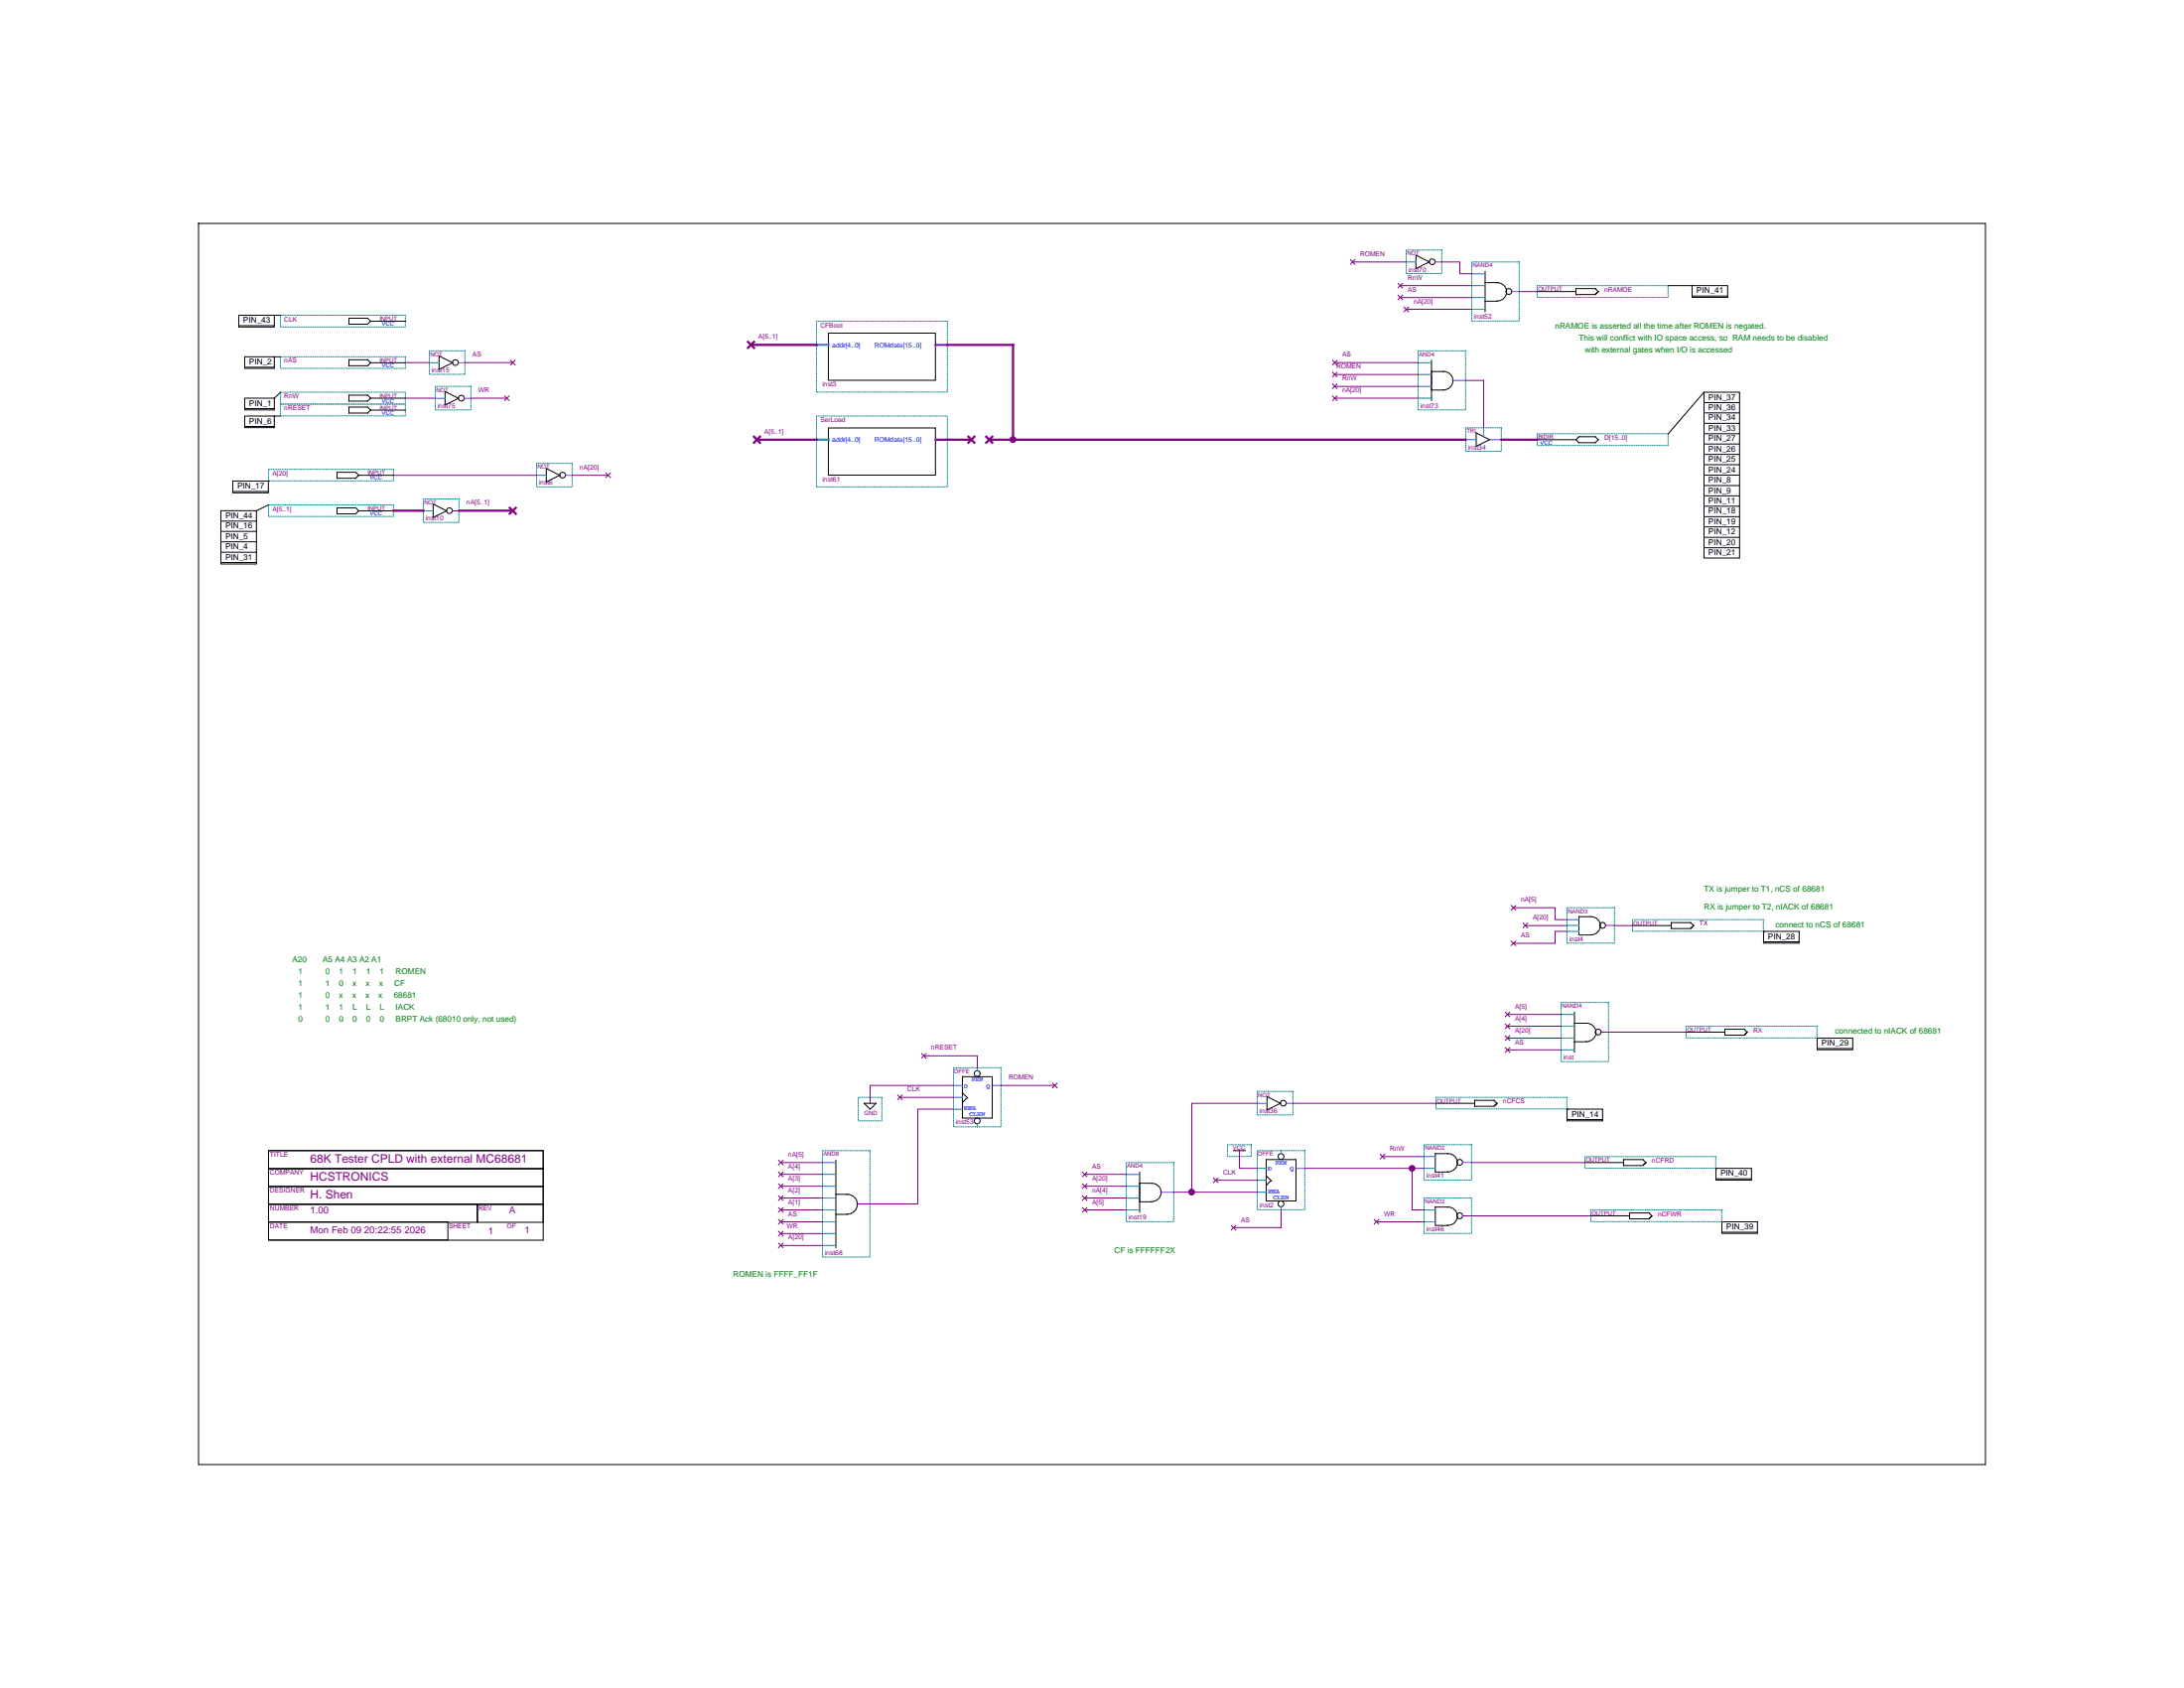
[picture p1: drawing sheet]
<svg xmlns="http://www.w3.org/2000/svg" width="279mm" height="216mm" viewBox="0 0 279 216" stroke-linecap="round" stroke-linejoin="round" font-family="sans-serif">
<path d="M35.9 51.7h16v1.5h-16z" fill-rule="evenodd" fill="#fff" stroke="#008080" stroke-width=".13"/>
<path d="M44.6 52.1h2.4l.4 .4-.4 .3h-2.4zM47.4 52.5h4.5" fill="none" stroke="#000" stroke-width=".13"/>
<path d="M35.9 50.2h16v1.5h-16z" fill-rule="evenodd" fill="#fff" stroke="#008080" stroke-width=".13"/>
<path d="M44.6 50.5h2.4l.4 .4-.4 .4h-2.4zM47.4 50.9h4.5" fill="none" stroke="#000" stroke-width=".13"/>
<path d="M35.9 45.6h16v1.5h-16z" fill-rule="evenodd" fill="#fff" stroke="#008080" stroke-width=".13"/>
<path d="M44.6 46h2.4l.4 .4-.4 .4h-2.4zM47.4 46.4h4.5" fill="none" stroke="#000" stroke-width=".13"/>
<path d="M35.9 40.3h16v1.5h-16z" fill-rule="evenodd" fill="#fff" stroke="#008080" stroke-width=".13"/>
<path d="M44.6 40.7h2.4l.4 .4-.4 .4h-2.4zM47.4 41.1h4.5" fill="none" stroke="#000" stroke-width=".13"/>
<path d="M34.4 60h15.9v1.5h-15.9z" fill-rule="evenodd" fill="#fff" stroke="#008080" stroke-width=".13"/>
<path d="M43.1 60.4h2.4l.4 .4-.4 .4h-2.4zM45.9 60.8h4.5" fill="none" stroke="#000" stroke-width=".13"/>
<path d="M34.4 64.6h15.9v1.5h-15.9z" fill-rule="evenodd" fill="#fff" stroke="#008080" stroke-width=".13"/>
<path d="M43.1 65h2.4l.4 .3-.4 .4h-2.4zM45.9 65.3h4.5" fill="none" stroke="#000" stroke-width=".13"/>
<path d="M208.8 117.6h16.8v1.5h-16.8z" fill-rule="evenodd" fill="#fff" stroke="#008080" stroke-width=".13"/>
<path d="M208.8 118.4h5M216.7 118.4l-.4 .4 .4-.4-.4-.4h-2.5v.8h2.5" fill="none" stroke="#000" stroke-width=".13"/>
<path d="M196.7 36.5h16.7v1.5h-16.7z" fill-rule="evenodd" fill="#fff" stroke="#008080" stroke-width=".13"/>
<path d="M196.7 37.3h4.9M204.5 37.3l-.4 .4 .4-.4-.4-.4h-2.5v.8h2.5" fill="none" stroke="#000" stroke-width=".13"/>
<path d="M183.7 140.4h16.7v1.4h-16.7z" fill-rule="evenodd" fill="#fff" stroke="#008080" stroke-width=".13"/>
<path d="M183.7 141.1h5M191.5 141.1l-.4 .4 .4-.4-.4-.4h-2.4v.8h2.4" fill="none" stroke="#000" stroke-width=".13"/>
<path d="M202.8 147.9h16.7v1.5h-16.7z" fill-rule="evenodd" fill="#fff" stroke="#008080" stroke-width=".13"/>
<path d="M202.8 148.7h4.9M210.6 148.7l-.4 .4 .4-.4-.4-.4h-2.5v.8h2.5" fill="none" stroke="#000" stroke-width=".13"/>
<path d="M203.5 154.8h16.8v1.5h-16.8z" fill-rule="evenodd" fill="#fff" stroke="#008080" stroke-width=".13"/>
<path d="M203.5 155.5h5M211.3 155.5l-.4 .4 .4-.4-.4-.4h-2.4v.8h2.4" fill="none" stroke="#000" stroke-width=".13"/>
<path d="M215.7 131.3h16.7v1.5h-16.7z" fill-rule="evenodd" fill="#fff" stroke="#008080" stroke-width=".13"/>
<path d="M215.7 132h5M223.5 132l-.4 .4 .4-.4-.4-.4h-2.4v.8h2.4" fill="none" stroke="#000" stroke-width=".13"/>
<path d="M196.7 55.5h16.7v1.5h-16.7z" fill-rule="evenodd" fill="#fff" stroke="#008080" stroke-width=".13"/>
<path d="M196.7 56.2h4.9M201.6 56.2l.4-.3h2.1l.4 .3-.4 .4h-2.1z" fill="none" stroke="#000" stroke-width=".13"/>
<path d="M187.5 54.7h4.6v3h-4.6z" fill-rule="evenodd" fill="#fff" stroke="#008080" stroke-width=".13"/>
<path d="M188.8 55.4l1.8 .8-1.8 .9z" fill="none" stroke="#000" stroke-width=".13"/>
<path d="M187.5 56.2h1.3M189.8 54.7v1.2" fill="none" stroke="#0080ff" stroke-width=".13"/>
<path d="M190.6 56.2h1.5" fill="none" stroke="#8000ff" stroke-width=".13"/>
<path d="M68.6 59.3h4.6v3h-4.6z" fill-rule="evenodd" fill="#fff" stroke="#008080" stroke-width=".13"/>
<g fill="none" stroke="#000" stroke-width=".13">
<path d="M69.9 59.9l1.7 .9-1.7 .8z"/>
<circle cx="72" cy="60.8" r=".37"/>
</g>
<path d="M68.6 60.8h1.3" fill="none" stroke="#0080ff" stroke-width=".13"/>
<path d="M72.4 60.8h.8" fill="none" stroke="#8000ff" stroke-width=".13"/>
<path d="M55.7 49.4h4.5v3h-4.5z" fill-rule="evenodd" fill="#fff" stroke="#008080" stroke-width=".13"/>
<g fill="none" stroke="#000" stroke-width=".13">
<path d="M56.9 50.1l1.8 .8-1.8 .9z"/>
<circle cx="59" cy="50.9" r=".37"/>
</g>
<path d="M55.7 50.9h1.2" fill="none" stroke="#0080ff" stroke-width=".13"/>
<path d="M59.4 50.9h.9" fill="none" stroke="#8000ff" stroke-width=".13"/>
<path d="M188.3 33.5h6v7.6h-6z" fill-rule="evenodd" fill="#fff" stroke="#008080" stroke-width=".13"/>
<g fill="none" stroke="#000" stroke-width=".13">
<path d="M190 36.2h1.5M190 38.5h1.5M190 34.7v5.2M191.5 36.2a1.17 1.17 0 0 1 1.2 1.1 1.17 1.17 0 0 1-1.2 1.2"/>
<circle cx="193" cy="37.3" r=".38"/>
</g>
<path d="M188.3 35h1.7M188.3 39.6h1.7M188.3 36.5h1.7M188.3 38.1h1.7" fill="none" stroke="#0080ff" stroke-width=".13"/>
<path d="M193.4 37.3h1" fill="none" stroke="#8000ff" stroke-width=".13"/>
<path d="M122 136.6h6.1v7.5h-6.1z" fill-rule="evenodd" fill="#fff" stroke="#008080" stroke-width=".13"/>
<g fill="none" stroke="#000" stroke-width=".13">
<path d="M123.1 137.7h3.8v5.3h-3.8zM123.1 139.8l.7 .6M123.7 140.4l-.6 .6"/>
<circle cx="125" cy="137.3" r=".38"/>
<circle cx="125" cy="143.4" r=".38"/>
</g>
<path d="M122 138.8h1.1M125 136.6v.3M122 140.4h1.1M122 141.9h1.1M125 143.8v.3" fill="none" stroke="#0080ff" stroke-width=".13"/>
<path d="M127 138.8h1.1" fill="none" stroke="#8000ff" stroke-width=".13"/>
<path d="M109.8 140.4h3v3h-3z" fill-rule="evenodd" fill="#fff" stroke="#008080" stroke-width=".13"/>
<path d="M110.6 141.1h1.5l-.8 .8z" fill="none" stroke="#000" stroke-width=".13"/>
<path d="M111.3 140.4v.7" fill="none" stroke="#8000ff" stroke-width=".13"/>
<path d="M104.5 53.2h16.7v9.1h-16.7z" fill-rule="evenodd" fill="#fff" stroke="#008080" stroke-width=".13"/>
<path d="M106 54.7h13.7v6.1h-13.7z" fill="none" stroke="#000" stroke-width=".13"/>
<path d="M104.5 56.2h1.5" fill="none" stroke="#0080ff" stroke-width=".29"/>
<path d="M119.7 56.2h1.5" fill="none" stroke="#8000ff" stroke-width=".29"/>
<path d="M54.2 63.8h4.5v3h-4.5z" fill-rule="evenodd" fill="#fff" stroke="#008080" stroke-width=".13"/>
<g fill="none" stroke="#000" stroke-width=".13">
<path d="M55.4 64.5l1.7 .8-1.7 .9z"/>
<circle cx="57.5" cy="65.3" r=".37"/>
</g>
<path d="M54.2 65.3h1.2" fill="none" stroke="#0080ff" stroke-width=".13"/>
<path d="M57.9 65.3h.8" fill="none" stroke="#8000ff" stroke-width=".13"/>
<path d="M160.8 147.2h6.1v7.5h-6.1z" fill-rule="evenodd" fill="#fff" stroke="#008080" stroke-width=".13"/>
<g fill="none" stroke="#000" stroke-width=".13">
<path d="M162 148.3h3.8v5.3h-3.8zM162 150.4l.7 .6M162.6 151l-.6 .6"/>
<circle cx="163.9" cy="147.9" r=".38"/>
<circle cx="163.9" cy="154" r=".38"/>
</g>
<path d="M160.8 149.4h1.2M160.8 151h1.2M160.8 152.5h1.2M163.9 147.2v.4M163.9 154.4v.4" fill="none" stroke="#0080ff" stroke-width=".13"/>
<path d="M165.9 149.4h1" fill="none" stroke="#8000ff" stroke-width=".13"/>
<path d="M54.9 44.9h4.6v3h-4.6z" fill-rule="evenodd" fill="#fff" stroke="#008080" stroke-width=".13"/>
<g fill="none" stroke="#000" stroke-width=".13">
<path d="M56.2 45.5l1.7 .9-1.7 .8z"/>
<circle cx="58.3" cy="46.4" r=".37"/>
</g>
<path d="M54.9 46.4h1.3" fill="none" stroke="#0080ff" stroke-width=".13"/>
<path d="M58.7 46.4h.8" fill="none" stroke="#8000ff" stroke-width=".13"/>
<path d="M144.1 148.7h6.1v7.6h-6.1z" fill-rule="evenodd" fill="#fff" stroke="#008080" stroke-width=".13"/>
<path d="M145.8 153.7h1.5M145.8 151.3h1.5M145.8 149.9v5.1M147.3 151.3a1.17 1.17 0 0 1 1.2 1.2 1.17 1.17 0 0 1-1.2 1.2" fill="none" stroke="#000" stroke-width=".13"/>
<path d="M144.1 150.2h1.7M144.1 151.7h1.7M144.1 153.2h1.7M144.1 154.8h1.7" fill="none" stroke="#0080ff" stroke-width=".13"/>
<path d="M148.5 152.5h1.7" fill="none" stroke="#8000ff" stroke-width=".13"/>
<path d="M160.8 139.6h4.6v3h-4.6z" fill-rule="evenodd" fill="#fff" stroke="#008080" stroke-width=".13"/>
<g fill="none" stroke="#000" stroke-width=".13">
<path d="M162.1 140.3l1.7 .8-1.7 .9z"/>
<circle cx="164.2" cy="141.1" r=".37"/>
</g>
<path d="M160.8 141.1h1.3" fill="none" stroke="#0080ff" stroke-width=".13"/>
<path d="M164.6 141.1h.8" fill="none" stroke="#8000ff" stroke-width=".13"/>
<path d="M157 146.4h3.1v1.5h-3.1z" fill-rule="evenodd" fill="#fff" stroke="#008080" stroke-width=".13"/>
<path d="M157.8 147.2h1.5" fill="none" stroke="#000" stroke-width=".13"/>
<path d="M158.6 147.2v.7" fill="none" stroke="#8000ff" stroke-width=".13"/>
<path d="M182.2 146.4h6.1v4.5h-6.1z" fill-rule="evenodd" fill="#fff" stroke="#008080" stroke-width=".13"/>
<g fill="none" stroke="#000" stroke-width=".13">
<path d="M183.6 149.9h1.6M185.2 147.6a1.16 1.16 0 0 1 1.3 1.1 1.16 1.16 0 0 1-1.3 1.2M185.2 147.6h-1.6v2.2"/>
<circle cx="186.7" cy="148.7" r=".38"/>
</g>
<path d="M182.2 149.4h1.4M182.2 147.9h1.4" fill="none" stroke="#0080ff" stroke-width=".13"/>
<path d="M187.1 148.7h1.2" fill="none" stroke="#8000ff" stroke-width=".13"/>
<path d="M182.2 153.2h6.1v4.6h-6.1z" fill-rule="evenodd" fill="#fff" stroke="#008080" stroke-width=".13"/>
<g fill="none" stroke="#000" stroke-width=".13">
<path d="M183.6 156.7h1.6M185.2 154.4a1.16 1.16 0 0 1 1.3 1.1 1.16 1.16 0 0 1-1.3 1.2M185.2 154.4h-1.6v2.3"/>
<circle cx="186.7" cy="155.5" r=".38"/>
</g>
<path d="M182.2 156.3h1.4M182.2 154.8h1.4" fill="none" stroke="#0080ff" stroke-width=".13"/>
<path d="M187.1 155.5h1.2" fill="none" stroke="#8000ff" stroke-width=".13"/>
<path d="M105.2 147.2h6.1v13.6h-6.1z" fill-rule="evenodd" fill="#fff" stroke="#008080" stroke-width=".13"/>
<path d="M106.9 152.8h1.5a1.26 1.26 0 0 1 1.3 1.2 1.26 1.26 0 0 1-1.3 1.3M106.9 148.4v11.2M106.9 155.3h1.5" fill="none" stroke="#000" stroke-width=".13"/>
<path d="M105.2 148.7h1.7M105.2 151.7h1.7M105.2 150.2h1.7M105.2 153.2h1.7M105.2 157.8h1.7M105.2 156.3h1.7M105.2 159.3h1.7M105.2 154.8h1.7" fill="none" stroke="#0080ff" stroke-width=".13"/>
<path d="M109.6 154h1.7" fill="none" stroke="#8000ff" stroke-width=".13"/>
<path d="M179.9 32h4.5v3h-4.5z" fill-rule="evenodd" fill="#fff" stroke="#008080" stroke-width=".13"/>
<g fill="none" stroke="#000" stroke-width=".13">
<path d="M181.1 32.6l1.8 .9-1.8 .9z"/>
<circle cx="183.2" cy="33.5" r=".37"/>
</g>
<path d="M179.9 33.5h1.2" fill="none" stroke="#0080ff" stroke-width=".13"/>
<path d="M183.6 33.5h.9" fill="none" stroke="#8000ff" stroke-width=".13"/>
<path d="M181.4 44.9h6.1v7.5h-6.1z" fill-rule="evenodd" fill="#fff" stroke="#008080" stroke-width=".13"/>
<path d="M183.1 47.5h1.6M183.1 46.1v5.1M183.1 49.9h1.6M184.6 47.5a1.17 1.17 0 0 1 1.3 1.2 1.17 1.17 0 0 1-1.3 1.1" fill="none" stroke="#000" stroke-width=".13"/>
<path d="M181.4 46.4h1.7M181.4 47.9h1.7M181.4 49.4h1.7M181.4 50.9h1.7" fill="none" stroke="#0080ff" stroke-width=".13"/>
<path d="M185.8 48.7h1.7" fill="none" stroke="#8000ff" stroke-width=".13"/>
<path d="M200.5 116.1h6v4.5h-6z" fill-rule="evenodd" fill="#fff" stroke="#008080" stroke-width=".13"/>
<g fill="none" stroke="#000" stroke-width=".13">
<path d="M202 119.6h1.5M203.5 117.2a1.16 1.16 0 0 1 1.2 1.2 1.16 1.16 0 0 1-1.2 1.1M203.5 117.2h-1.5v2.3"/>
<circle cx="205" cy="118.4" r=".38"/>
</g>
<path d="M200.5 117.6h1.5M200.5 118.4h1.5M200.5 119.1h1.5" fill="none" stroke="#0080ff" stroke-width=".13"/>
<path d="M205.4 118.4h1.2" fill="none" stroke="#8000ff" stroke-width=".13"/>
<path d="M199.7 128.2h6.1v7.6h-6.1z" fill-rule="evenodd" fill="#fff" stroke="#008080" stroke-width=".13"/>
<g fill="none" stroke="#000" stroke-width=".13">
<path d="M201.4 130.9h1.5M201.4 133.2h1.5M201.4 129.5v5.1M202.9 130.9a1.17 1.17 0 0 1 1.3 1.1 1.17 1.17 0 0 1-1.3 1.2"/>
<circle cx="204.5" cy="132" r=".38"/>
</g>
<path d="M199.7 129.8h1.7M199.7 134.3h1.7M199.7 131.3h1.7M199.7 132.8h1.7" fill="none" stroke="#0080ff" stroke-width=".13"/>
<path d="M204.8 132h1" fill="none" stroke="#8000ff" stroke-width=".13"/>
<path d="M104.5 41.1h16.7v9h-16.7z" fill-rule="evenodd" fill="#fff" stroke="#008080" stroke-width=".13"/>
<path d="M106 42.6h13.7v6h-13.7z" fill="none" stroke="#000" stroke-width=".13"/>
<path d="M104.5 44.1h1.5" fill="none" stroke="#0080ff" stroke-width=".29"/>
<path d="M119.7 44.1h1.5" fill="none" stroke="#8000ff" stroke-width=".29"/>
<path d="M34.4 147.2h35.1v11.4h-35.1z" fill-rule="evenodd" fill="#fff" stroke="#000" stroke-width=".13"/>
<path d="M34.4 147.2h35.1v2.3h-35.1zM34.4 149.4h35.1v2.4h-35.1zM34.4 151.7h35.1v2.4h-35.1zM34.4 156.3h22.9v2.3h-22.9zM34.4 154h26.7v2.3h-26.7zM61 154h8.5v2.3h-8.5z" fill="none" stroke="#000" stroke-width=".13"/>
<g fill="none" stroke="#800080" stroke-width=".29">
<path d="M95.7 43.7l.8 .8M96.1 44.1h8.4M96.5 55.9l.7 .7M96.5 43.7l-.8 .8M96.8 56.2h7.7M97.2 55.9l-.7 .7M121.2 44.1h8.4v12.1M121.2 56.2h3.1M123.9 55.9l.7 .7M124.6 55.9l-.7 .7M126.2 55.9l.7 .7M126.6 56.2h60.9"/>
<path d="M126.9 55.9l-.7 .7M192.1 56.2h4.6M50.4 65.3h3.8M58.7 65.3h6.9M65.2 65l.8 .7M66 65l-.8 .7"/>
</g>
<g fill="none" stroke="#800080" stroke-width=".13">
<path d="M172.8 33.2l.5 .6M173 33.5h6.9M173.3 33.2l-.5 .6M178.9 36.3l.5 .5M178.9 37.8l.5 .5M179.1 36.5h9.2M179.1 38.1h9.2M179.4 36.3l-.5 .5M179.4 37.8l-.5 .5M179.6 39.3l.6 .6M179.9 39.6h8.4M180.2 39.3l-.6 .6"/>
<path d="M184.5 33.5h2.3v1.5h1.5M194.4 37.3h2.3M51.9 46.4h3M51.9 50.9h3.8M59.5 46.4h6.1M60.3 50.9h4.5M64.6 50.7l.5 .5M65.1 50.7l-.5 .5M65.3 46.1l.6 .6M65.9 46.1l-.6 .6M170.5 46.1l.5 .6M170.5 47.6l.5 .6"/>
<path d="M170.5 49.1l.5 .6M170.5 50.7l.5 .5M170.7 46.4h10.7M170.7 50.9h10.7M170.7 47.9h10.7M170.7 49.4h10.7M171 46.1l-.5 .6M171 47.6l-.5 .6M171 49.1l-.5 .6M171 50.7l-.5 .5M187.5 48.7h2.3v6M50.4 60.8h18.2"/>
<path d="M73.2 60.8h4.6M77.5 60.5l.6 .6M78.1 60.5l-.6 .6M193.3 115.8l.6 .6M193.6 116.1h5.3v1.5h1.6M193.9 115.8l-.6 .6M194.9 118.1l.5 .6M195.1 118.4h5.4M195.4 118.1l-.5 .6M200.5 119.1h-1.6v1.6h-5.3M206.6 118.4h2.2M117.9 134.8l.6 .5"/>
<path d="M118.2 135h6.8v1.6M118.5 134.8l-.6 .5M122 138.8h-10.7v1.6M128.1 138.8h6.8M134.7 138.6l.5 .5M135.2 138.6l-.5 .5M192.6 129.5l.5 .5M192.6 131l.5 .6M192.6 134l.5 .6M192.6 132.5l.5 .6M192.8 129.8h6.9M192.8 131.3h6.9"/>
<path d="M192.8 134.3h6.9M192.8 132.8h6.9M193.1 129.5l-.5 .5M193.1 131l-.5 .6M193.1 134l-.5 .6M193.1 132.5l-.5 .6M193.3 120.4l.6 .5M193.9 120.4l-.6 .5M205.8 132h9.9M99.6 148.4l.6 .6M99.6 149.9l.6 .6M99.6 151.4l.6 .6"/>
<path d="M99.6 153l.6 .5M99.6 154.5l.6 .5M99.6 156l.6 .5M99.6 157.5l.6 .6M99.6 159l.6 .6M99.9 150.2h5.3M99.9 151.7h5.3M99.9 148.7h5.3M99.9 156.3h5.3M99.9 153.2h5.3M99.9 154.8h5.3M99.9 157.8h5.3"/>
<path d="M99.9 159.3h5.3M100.2 148.4l-.6 .6M100.2 149.9l-.6 .6M100.2 151.4l-.6 .6M100.2 153l-.6 .5M100.2 154.5l-.6 .5M100.2 156l-.6 .5M100.2 157.5l-.6 .6M100.2 159l-.6 .6M114.8 140.1l.6 .5M115.1 140.4h6.9M115.4 140.1l-.6 .5"/>
<path d="M122 141.9h-4.6v12.1h-6.1M138.5 149.9l.5 .6M138.5 151.4l.5 .6M138.5 153l.5 .5M138.5 154.5l.5 .5M138.7 150.2h5.4M138.7 151.7h5.4M138.7 153.2h5.4M138.7 154.8h5.4M139 149.9l-.5 .6M139 151.4l-.5 .6M139 153l-.5 .5"/>
<path d="M139 154.5l-.5 .5M150.2 152.5h10.6M155.2 150.7l.6 .5M155.5 151h5.3M155.8 150.7l-.6 .5M157.5 156.7l.6 .6M158.1 156.7l-.6 .6M158.6 147.9v1.5h2.2M160.8 141.1h-8.3v11.4M163.9 154.8v2.2h-6.1M165.4 141.1h18.3M166.9 149.4h15.3"/>
<path d="M175.8 156l.6 .6M176.1 156.3h6.1M176.4 156l-.6 .6M176.6 147.6l.5 .6M176.8 147.9h5.4M177.1 147.6l-.5 .6M180.7 149.4v5.4h1.5M188.3 148.7h14.5M188.3 155.5h15.2"/>
</g>
<g fill="#800080" stroke="#800080" stroke-width=".13">
<circle cx="152.4" cy="152.5" r=".38"/>
<circle cx="180.6" cy="149.4" r=".37"/>
<circle cx="129.6" cy="56.2" r=".38"/>
</g>
<path d="M30.5 40.3h4.6v1.5h-4.6z" fill-rule="evenodd" fill="#fff" stroke="#000" stroke-width=".13"/>
<path d="M30.6 41.7h4.4M35.1 40.3h.8" fill="none" stroke="#000" stroke-width=".13"/>
<path d="M31.3 50.9h3.8v1.5h-3.8z" fill-rule="evenodd" fill="#fff" stroke="#000" stroke-width=".13"/>
<path d="M31.4 52.3h3.6M35.9 50.2l-.8 .7" fill="none" stroke="#000" stroke-width=".13"/>
<path d="M31.3 45.6h3.8v1.5h-3.8z" fill-rule="evenodd" fill="#fff" stroke="#000" stroke-width=".13"/>
<path d="M31.4 47h3.6M35.1 45.6h.8" fill="none" stroke="#000" stroke-width=".13"/>
<path d="M31.3 53.2h3.8v1.5h-3.8z" fill-rule="evenodd" fill="#fff" stroke="#000" stroke-width=".13"/>
<path d="M31.4 54.5h3.6M35.1 53.2h.8" fill="none" stroke="#000" stroke-width=".13"/>
<path d="M28.3 65.3h4.5v6.8h-4.5z" fill-rule="evenodd" fill="#fff" stroke="#000" stroke-width=".13"/>
<path d="M28.4 66.7h4.3M28.4 68h4.3M28.4 69.3h4.3M28.4 70.6h4.3M28.4 71.9h4.3M34.4 64.6l-1.6 .7" fill="none" stroke="#000" stroke-width=".13"/>
<path d="M29.8 61.5h4.5v1.5h-4.5z" fill-rule="evenodd" fill="#fff" stroke="#000" stroke-width=".13"/>
<path d="M29.9 62.9h4.4M34.4 61.5h.1" fill="none" stroke="#000" stroke-width=".13"/>
<path d="M232.5 132.8h4.5v1.5h-4.5z" fill-rule="evenodd" fill="#fff" stroke="#000" stroke-width=".13"/>
<path d="M232.5 132.8h.1M232.6 134.1h4.4" fill="none" stroke="#000" stroke-width=".13"/>
<path d="M225.6 119.1h4.6v1.5h-4.6z" fill-rule="evenodd" fill="#fff" stroke="#000" stroke-width=".13"/>
<path d="M225.6 119.1h.1M225.7 120.5h4.4" fill="none" stroke="#000" stroke-width=".13"/>
<path d="M218 50.2h4.5v21.2h-4.5z" fill-rule="evenodd" fill="#fff" stroke="#000" stroke-width=".13"/>
<g fill="none" stroke="#000" stroke-width=".13">
<path d="M218 50.2l-4.6 5.3M218.1 51.5h4.4M218.1 52.8h4.4M218.1 54.1h4.4M218.1 55.5h4.4M218.1 56.8h4.4M218.1 58.1h4.4M218.1 59.4h4.4M218.1 60.8h4.4M218.1 62.1h4.4M218.1 63.4h4.4M218.1 64.7h4.4"/>
<path d="M218.1 66.1h4.4M218.1 67.4h4.4M218.1 68.7h4.4M218.1 70.1h4.4"/>
</g>
<path d="M216.5 36.5h4.5v1.5h-4.5z" fill-rule="evenodd" fill="#fff" stroke="#000" stroke-width=".13"/>
<path d="M213.4 36.5h3.1M216.6 37.9h4.4" fill="none" stroke="#000" stroke-width=".13"/>
<path d="M200.5 141.9h4.5v1.5h-4.5z" fill-rule="evenodd" fill="#fff" stroke="#000" stroke-width=".13"/>
<path d="M200.5 141.9h.1M200.6 143.2h4.4" fill="none" stroke="#000" stroke-width=".13"/>
<path d="M219.5 149.4h4.6v1.5h-4.6z" fill-rule="evenodd" fill="#fff" stroke="#000" stroke-width=".13"/>
<path d="M219.5 149.4h.1M219.6 150.8h4.4" fill="none" stroke="#000" stroke-width=".13"/>
<path d="M220.3 156.3h4.5v1.5h-4.5z" fill-rule="evenodd" fill="#fff" stroke="#000" stroke-width=".13"/>
<path d="M25.4 28.6h228.6v158.7h-228.6zM220.3 156.3h.1M220.4 157.6h4.4" fill="none" stroke="#000" stroke-width=".13"/>
<g font-size="1.5" fill="#800080">
<text x="39.7" y="148.7">68K Tester CPLD with external MC68681</text>
<text x="39.7" y="151">HCSTRONICS</text>
<text x="39.7" y="153.3">H. Shen</text>
</g>
<g font-size="1.2" fill="#800080">
<text x="39.7" y="155.2">1.00</text>
<text x="65.1" y="155.2">A</text>
<text x="39.7" y="157.7">Mon Feb 09 20:22:55 2026</text>
<text x="62.5" y="157.9">1</text>
<text x="67.1" y="157.8">1</text>
</g>
<g font-size="1">
<text x="31.1" y="41.3">PIN_43</text>
<text x="217" y="37.5">PIN_41</text>
<text x="31.9" y="46.6">PIN_2</text>
<text x="31.9" y="51.9">PIN_1</text>
<text x="218.6" y="51.1">PIN_37</text>
<text x="218.6" y="52.5">PIN_36</text>
<text x="218.6" y="53.8">PIN_34</text>
<text x="31.9" y="54.2">PIN_6</text>
<text x="218.6" y="55.1">PIN_33</text>
<text x="218.6" y="56.4">PIN_27</text>
<text x="218.6" y="57.7">PIN_26</text>
<text x="218.6" y="59.1">PIN_25</text>
<text x="30.4" y="62.5">PIN_17</text>
<text x="218.6" y="60.4">PIN_24</text>
<text x="218.6" y="61.7">PIN_8</text>
<text x="218.6" y="63.1">PIN_9</text>
<text x="218.6" y="64.4">PIN_11</text>
<text x="218.6" y="65.7">PIN_18</text>
<text x="28.8" y="66.3">PIN_44</text>
<text x="28.8" y="67.6">PIN_16</text>
<text x="28.8" y="68.9">PIN_5</text>
<text x="28.8" y="70.3">PIN_4</text>
<text x="28.8" y="71.6">PIN_31</text>
<text x="218.6" y="67">PIN_19</text>
<text x="218.6" y="68.3">PIN_12</text>
<text x="218.6" y="69.7">PIN_20</text>
<text x="218.6" y="71">PIN_21</text>
<text x="226.2" y="120.1">PIN_28</text>
<text x="233" y="133.7">PIN_29</text>
<text x="201" y="142.8">PIN_14</text>
<text x="220.1" y="150.4">PIN_40</text>
<text x="220.9" y="157.2">PIN_39</text>
</g>
<g font-size="1" fill="#008000">
<text x="198.9" y="42">nRAMOE is asserted all the time after ROMEN is negated.</text>
<text x="202" y="43.5">This will conflict with IO space access, so RAM needs to be disabled</text>
<text x="202.8" y="45.1">with external gates when I/O is accessed</text>
<text x="218" y="114">TX is jumper to T1, nCS of 68681</text>
<text x="218" y="116.3">RX is jumper to T2, nIACK of 68681</text>
<text x="227.1" y="118.6">connect to nCS of 68681</text>
<text x="37.4" y="123.1">A20</text>
<text x="38.2" y="124.6">1</text>
<text x="41.3" y="123.1">A5 A4 A3 A2 A1</text>
<text x="41.6" y="124.6">0</text>
<text x="43.4" y="124.6">1</text>
<text x="45.1" y="124.6">1</text>
<text x="46.9" y="124.6">1</text>
<text x="48.6" y="124.6">1</text>
<text x="50.6" y="124.6">ROMEN</text>
<text x="38.2" y="126.2">1</text>
<text x="38.2" y="127.7">1</text>
<text x="38.2" y="129.2">1</text>
<text x="38.2" y="130.7">0</text>
<text x="41.6" y="126.2">1</text>
<text x="41.6" y="127.7">0</text>
<text x="41.6" y="129.2">1</text>
<text x="41.6" y="130.7">0</text>
<text x="43.4" y="126.2">0</text>
<text x="43.4" y="127.7">x</text>
<text x="43.4" y="129.2">1</text>
<text x="43.4" y="130.7">0</text>
<text x="45.1" y="127.7">x</text>
<text x="45.1" y="126.2">x</text>
<text x="45.1" y="129.2">L</text>
<text x="45.1" y="130.7">0</text>
<text x="46.7" y="127.7">x</text>
<text x="46.8" y="126.2">x</text>
<text x="46.9" y="129.2">L</text>
<text x="46.9" y="130.7">0</text>
<text x="48.4" y="127.7">x</text>
<text x="48.5" y="126.2">x</text>
<text x="48.6" y="129.2">L</text>
<text x="48.6" y="130.7">0</text>
<text x="50.4" y="127.7">68681</text>
<text x="50.4" y="126.2">CF</text>
<text x="50.6" y="129.2">IACK</text>
<text x="50.6" y="130.7">BRPT Ack (68010 only, not used)</text>
<text x="234.8" y="132.2">connected to nIACK of 68681</text>
<text x="142.6" y="160.3">CF is FFFFFF2X</text>
<text x="93.8" y="163.3">ROMEN is FFFF_FF1F</text>
</g>
<g font-size=".9" fill="#800080">
<text x="174" y="32.7">ROMEN</text>
<text x="180.1" y="35.8">RnW</text>
<text x="180.2" y="34.7">inst70</text>
<text x="36.4" y="41.1">CLK</text>
<text x="104.9" y="41.8">CFBoot</text>
<text x="180.1" y="37.3">AS</text>
<text x="180.8" y="38.8">nA[20]</text>
<text x="188.6" y="40.8">inst52</text>
<text x="205.2" y="37.3">nRAMOE</text>
<text x="36.4" y="46.4">nAS</text>
<text x="55.2" y="47.6">inst15</text>
<text x="60.5" y="45.6">AS</text>
<text x="97" y="43.3">A[5..1]</text>
<text x="170.9" y="47.1">ROMEN</text>
<text x="171.7" y="45.6">AS</text>
<text x="36.4" y="52.5">nRESET</text>
<text x="36.4" y="50.9">RnW</text>
<text x="56" y="52.2">inst75</text>
<text x="61.2" y="50.2">WR</text>
<text x="104.9" y="54">SerLoad</text>
<text x="105.2" y="49.4">inst3</text>
<text x="171.7" y="48.7">RnW</text>
<text x="171.7" y="50.2">nA[20]</text>
<text x="181.7" y="52.2">inst73</text>
<text x="97.8" y="55.5">A[5..1]</text>
<text x="187.8" y="57.5">inst34</text>
<text x="205.2" y="56.2">D[15..0]</text>
<text x="34.8" y="60.8">A[20]</text>
<text x="34.8" y="65.3">A[5..1]</text>
<text x="59.7" y="64.6">nA[5..1]</text>
<text x="68.9" y="62">inst6</text>
<text x="74.2" y="60">nA[20]</text>
<text x="105.2" y="61.6">inst61</text>
<text x="54.5" y="66.6">inst10</text>
<text x="194.6" y="119.9">AS</text>
<text x="194.6" y="115.4">nA[5]</text>
<text x="196.1" y="117.6">A[20]</text>
<text x="217.4" y="118.4">TX</text>
<text x="200.8" y="120.4">inst4</text>
<text x="193.8" y="129">A[5]</text>
<text x="193.8" y="130.5">A[4]</text>
<text x="119.1" y="134.3">nRESET</text>
<text x="193.8" y="133.5">AS</text>
<text x="193.8" y="132">A[20]</text>
<text x="200" y="135.5">inst</text>
<text x="224.3" y="132">RX</text>
<text x="116.1" y="139.6">CLK</text>
<text x="122.3" y="143.8">inst53</text>
<text x="129" y="138.1">ROMEN</text>
<text x="161.1" y="142.3">inst36</text>
<text x="192.3" y="141.1">nCFCS</text>
<text x="34.5" y="147.9">TITLE</text>
<text x="100.8" y="147.9">nA[5]</text>
<text x="100.8" y="149.5">A[4]</text>
<text x="139.7" y="149.5">AS</text>
<text x="177.8" y="147.2">RnW</text>
<text x="211.3" y="148.7">nCFRD</text>
<text x="34.5" y="150.2">COMPANY</text>
<text x="34.5" y="152.5">DESIGNER</text>
<text x="34.5" y="154.7">NUMBER</text>
<text x="61.2" y="154.8">REV</text>
<text x="100.8" y="151">A[3]</text>
<text x="100.8" y="152.5">A[2]</text>
<text x="100.8" y="154">A[1]</text>
<text x="100.8" y="155.5">AS</text>
<text x="139.7" y="151">A[20]</text>
<text x="139.7" y="152.5">nA[4]</text>
<text x="139.7" y="154">A[5]</text>
<text x="144.4" y="156">inst19</text>
<text x="156.5" y="150.2">CLK</text>
<text x="161.1" y="154.4">inst2</text>
<text x="177" y="155.5">WR</text>
<text x="182.5" y="150.7">inst41</text>
<text x="212.1" y="155.5">nCFWR</text>
<text x="34.5" y="157">DATE</text>
<text x="57.4" y="157">SHEET</text>
<text x="64.8" y="157">OF</text>
<text x="100.6" y="157">WR</text>
<text x="100.8" y="158.5">A[20]</text>
<text x="105.5" y="160.5">inst68</text>
<text x="158.8" y="156.3">AS</text>
<text x="182.5" y="157.5">inst46</text>
</g>
<g font-size=".9" fill="#00f">
<text x="106.5" y="44.4">addr[4..0]</text>
<text x="111.9" y="44.4">ROMdata[15..0]</text>
<text x="106.5" y="56.5">addr[4..0]</text>
<text x="111.9" y="56.5">ROMdata[15..0]</text>
<text x="123.3" y="139.2">D</text>
<text x="123.3" y="142">ENA</text>
<text x="124" y="142.8">CLRN</text>
<text x="124.3" y="138.3">PRN</text>
<text x="126.2" y="139.2">Q</text>
<text x="162.2" y="149.8">D</text>
<text x="163.1" y="148.9">PRN</text>
<text x="165" y="149.8">Q</text>
<text x="162.2" y="152.6">ENA</text>
<text x="162.9" y="153.4">CLRN</text>
</g>
<g font-size=".8" fill="#800080">
<text x="180" y="32.7">NOT</text>
<text x="188.4" y="34.2">NAND4</text>
<text x="48.6" y="41">INPUT</text>
<text x="196.8" y="37.2">OUTPUT</text>
<text x="48.6" y="46.3">INPUT</text>
<text x="55" y="45.6">NOT</text>
<text x="181.5" y="45.6">AND4</text>
<text x="48.6" y="52.4">INPUT</text>
<text x="48.6" y="50.9">INPUT</text>
<text x="55.8" y="50.1">NOT</text>
<text x="68.7" y="60">NOT</text>
<text x="187.6" y="55.4">TRI</text>
<text x="196.8" y="56.2">BIDIR</text>
<text x="47" y="60.7">INPUT</text>
<text x="47" y="65.3">INPUT</text>
<text x="54.3" y="64.5">NOT</text>
<text x="200.6" y="116.8">NAND3</text>
<text x="209" y="118.3">OUTPUT</text>
<text x="199.8" y="128.9">NAND4</text>
<text x="215.8" y="132">OUTPUT</text>
<text x="122.1" y="137.3">DFFE</text>
<text x="110.6" y="142.6">GND</text>
<text x="161" y="140.3">NOT</text>
<text x="183.8" y="141.1">OUTPUT</text>
<text x="105.3" y="147.9">AND8</text>
<text x="144.2" y="149.4">AND4</text>
<text x="157.7" y="147.1">VCC</text>
<text x="161" y="147.9">DFFE</text>
<text x="182.3" y="147.1">NAND2</text>
<text x="202.9" y="148.6">OUTPUT</text>
<text x="182.3" y="153.9">NAND2</text>
<text x="203.6" y="155.4">OUTPUT</text>
</g>
<g font-size=".8" fill="#00f">
<text x="48.8" y="41.7">VCC</text>
<text x="48.8" y="47">VCC</text>
<text x="48.8" y="53">VCC</text>
<text x="48.8" y="51.5">VCC</text>
<text x="197" y="56.8">VCC</text>
<text x="47.3" y="61.4">VCC</text>
<text x="47.3" y="65.9">VCC</text>
</g>
</svg>
